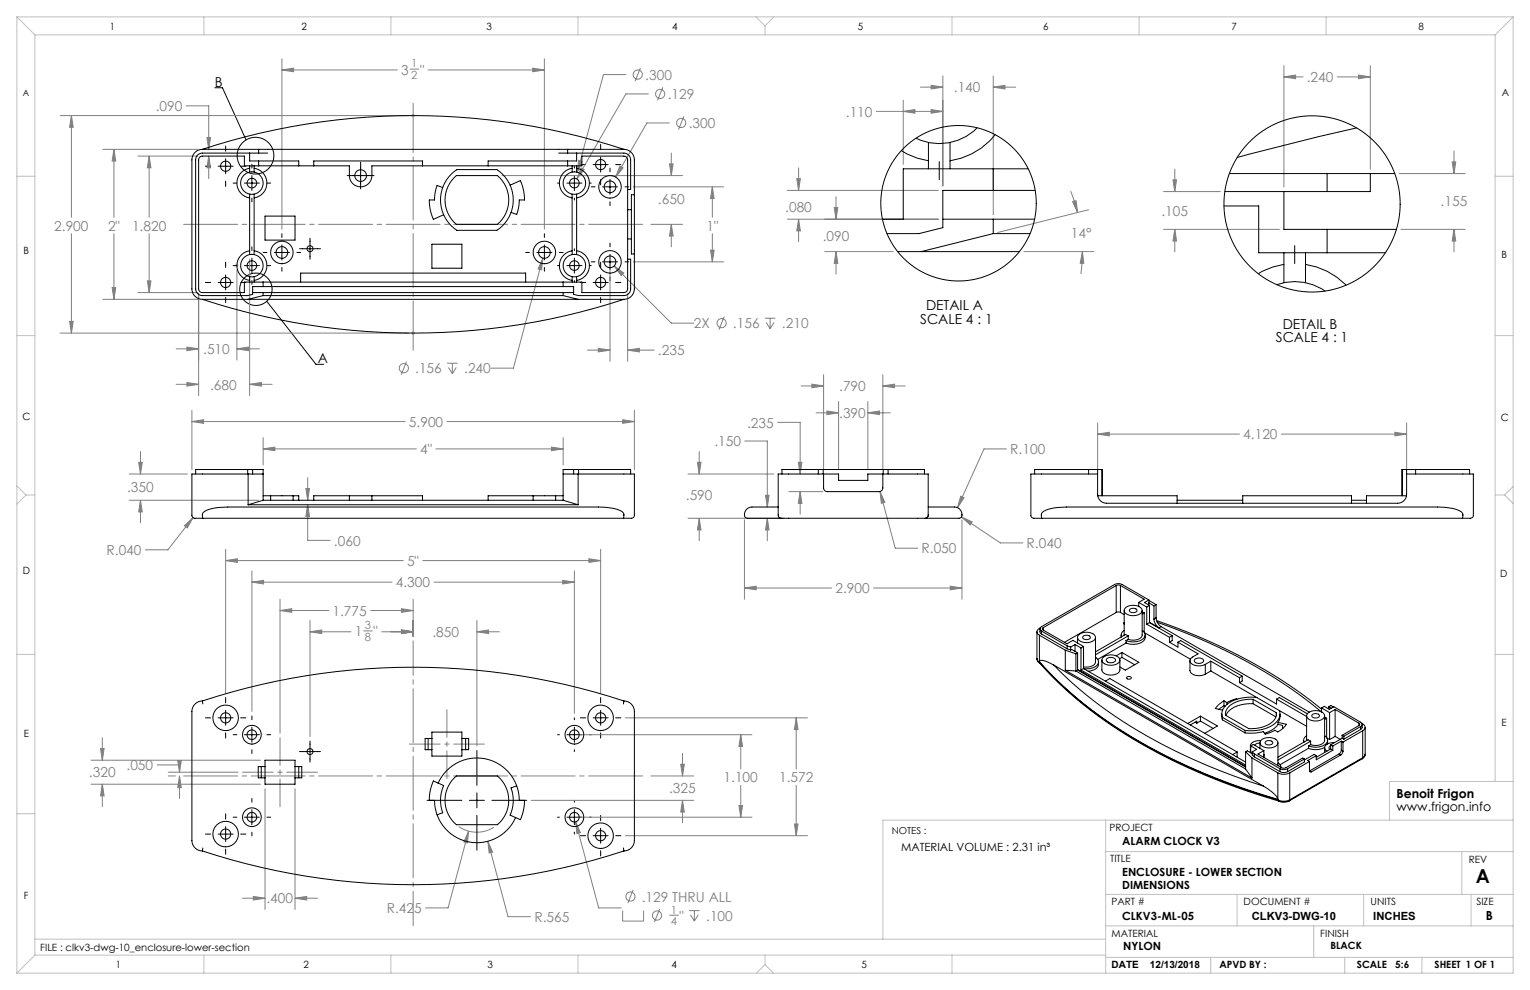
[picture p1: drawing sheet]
<svg xmlns="http://www.w3.org/2000/svg" width="432mm" height="279mm" viewBox="0 0 432 279" stroke-linecap="round" stroke-linejoin="round" font-family="sans-serif">
<g fill="none" stroke="#808080" stroke-width=".28">
<path d="M79.6 19.7l3.3-.5v1.1zM79.6 16.6v48.1M79.6 19.7h32.6M115.7 19.5h2.5M120.8 19.7h32.8M150.3 19.2l3.3 .5-3.3 .6zM153.6 16.6v48.1M180.7 19.2l-1.4 3.7M362.3 18.5v34.3M386.7 18.5v29.2M17 32.6h98.3M20.2 32.6v28.7"/>
<path d="M20.2 32.6l.5 3.3h-1.1zM52.6 29.9h6.3v12.2M58.4 38.8h1l-.5 3.3zM176.7 21h-6.4l-7.4 27.6M183 26.5h-6.4l-13.8 24M187.1 24.7l-1.5 3.7M188.9 34.7h-6.3l-8.9 15.3M193 32.9l-1.5 3.7M247.3 31.4h18.8M254.9 28.3v18.1M254.9 31.4l3.3-.5v1zM259.7 24.6h6.4"/>
<path d="M262.8 24.1l3.3 .5-3.3 .5zM262.8 30.9l3.3 .5-3.3 .5zM266.1 21.4v31.1M280.3 21.4v39.2M280.3 24.6h6.4M280.3 24.6l3.3-.5v1zM362.3 21.7l3.3-.5v1zM362.3 21.7h5.4M377.4 21.7h9.3M383.4 21.2l3.3 .5-3.3 .5zM29 42.1h26.8M32.2 42.1l.5 3.4h-1.1z"/>
<path d="M32.2 42.1v19.2M38.9 44.1h16.9M42.1 44.1l.5 3.3h-1zM42.1 44.1v17.2M58.9 44.1l.5 3.3h-1zM58.9 44.1v6.3M141.7 49.6h50.9M163.3 45.3l1 .2-1.4 3.1zM164 47.4l.9 .5-2.1 2.6zM175 46.9l.8 .5-2.1 2.6zM178.7 52.7h25.5M189 46.3h1l-.5 3.3z"/>
<path d="M189.5 43.2v6.4M201 52.7l.5 3.3h-1zM201 52.7v8.6M222.2 53.7h42.6M224.9 50.4h1l-.5 3.3zM225.4 47.4v6.3M235.4 58.6h1.1l-.6 3.3zM235.9 55.5v6.4M302.2 54l1.9 6M302.7 56.9l1-.2 .4 3.3zM307.2 59.2l-25.7 6.4M328.4 54.1h16"/>
<path d="M331 50.8h1.1l-.6 3.3zM331.5 47.7v6.4M394.9 49h18.6M409.8 45.7h1.1l-.6 3.3zM410.3 42.6v6.4M20.2 65.9v28.1M32.2 65.9v18.6M41.6 79.3h1l-.5 3.3zM42.1 65.9v16.7M66.9 76.2v25.4M70.5 73.1v38.5M153.2 72.8l-.4 3.4-.9-.3z"/>
<path d="M153.2 72.8l-8.3 31.1h-6.4M172.2 75.2v26.8M173.3 75.1l2.7 1.9-.7 .8zM173.3 75.1l16.2 16.1h6.3M178.7 73.9h25.5M183.7 63.3h8.9M189.5 63.3l.5 3.3h-1zM189.5 63.3v6.4M200.5 70.6h1l-.5 3.3zM201 65.9v8M222.2 61.9h42.6M225.4 61.9l.5 3.3h-1z"/>
<path d="M225.4 61.9v6.3M232.8 71h19.3M235.9 71l.6 3.3h-1.1zM235.9 71v6.4M289 71h19.7M305.5 71l.4 3.3h-1zM305.5 71l-.5 6.3M328.4 64.7h32.7M331.5 64.7l.6 3.3h-1.1zM331.5 64.7v6.4M395.4 64.7h18.1M410.3 64.7l.6 3.3h-1.1z"/>
<path d="M410.3 64.7v6.4M17 94h98.3M19.6 90.7h1.1l-.5 3.3zM29 84.5h26.8M31.6 81.2h1.1l-.5 3.3zM38.9 82.6h16.9M49.7 98.5h6.4M52.8 97.9l3.3 .6-3.3 .5zM56.1 82.8v28.8M66.9 98.5h6.3M66.9 98.5l3.3-.6v1.1zM165.8 98.8h6.4"/>
<path d="M168.9 98.3l3.3 .5-3.3 .5zM177.1 98.8l3.3-.5v1zM177.1 82.8v19.2M177.1 98.8h7.5M204.4 89.3l-1.5 3.7M215.9 89.8h2.9M216.2 91l1.1 1.8M217.3 89.8v3M218.5 91l-1.2 1.8M49.7 108.5h6.4M52.8 108l3.3 .5-3.3 .5zM54.2 119l3.3-.5v1z"/>
<path d="M54.2 115.8v16.7M54.2 119h60.2M70.5 108.5l3.3-.5v1zM70.5 108.5h6.3M114.7 102.1l-1.5 3.6M126.2 119h52.8M126.2 102.5h2.9M126.6 103.7l1.1 1.8M127.7 102.5v3M128.8 103.7l-1.1 1.8M175.7 118.5l3.3 .5-3.3 .5zM179 115.8v16.7"/>
<path d="M219.5 119.2h6.3v14.6M226.1 108.9h6.3M229.1 108.4l3.3 .5-3.3 .5zM230.3 116.5h6.4M232.4 105.7v26.8M233.4 116l3.3 .5-3.3 .5zM236.7 113.3v19.2M244.9 116.5l3.3-.5v1zM244.9 113.3v19.2M244.9 116.5h6.4M249.2 108.9l3.3-.5v1zM249.2 105.7v26.8"/>
<path d="M249.2 108.9h6.3M309.8 119.3v13.2M397 119.3v13.2M36.5 133.8h16.4M39.1 130.5h1.1l-.6 3.3zM39.6 127.4v6.4M74.3 126.7l3.3-.5v1zM74.3 123.5v7.7M74.3 126.7h43.2M86.3 137.9h1l-.5 3.3zM86.8 134.8v6.4M123 126.7h35.9"/>
<path d="M155.6 126.2l3.3 .5-3.3 .5zM158.9 123.5v7.7M194.2 133.8h24.2M196.8 130.5h1l-.5 3.3zM197.3 127.4v6.4M210.2 124.5h6.3v18.6M216 139.8h1.1l-.6 3.3zM222.6 138.8h9.6M225.3 130.5h1l-.5 3.3zM225.8 138.8l.5 3.3h-1zM225.8 138.8v6.3M248.4 138.7l4.3 16h6.3"/>
<path d="M248.4 138.7l1.3 3.1-1 .2zM284.1 126.7h-6.4l-7.5 16.6M309.8 122.5l3.3-.5v1zM309.8 122.5h40M361.6 122.5h35.4M393.7 122l3.3 .5-3.3 .5zM36.5 141.2h36.5M39.6 141.2l.6 3.3h-1.1zM39.6 141.2v6.3M52 148.4l2.5-2.3-1.7 2.9zM54.5 146.1l-7.1 9.1h-6.4M63.7 158.2l3.3-.5v1z"/>
<path d="M63.7 155v40.6M63.7 158.2h50.1M86.8 142.5v10h6.4M86.8 142.5l.5 3.3h-1zM119.3 158.2h50.2M166.2 157.7l3.3 .5-3.3 .5zM169.5 155v40.6M194.2 146.3h27.1M197.3 146.3l.5 3.3h-1zM197.3 146.3v6.3M210.1 146.7v22.4M216.5 146.3l.6 3.3h-1.1z"/>
<path d="M216.5 146.3v6.3M271.1 140.1l1 .4-1.9 2.8zM271.3 145.9l3.1 1.4-.6 .8zM271.3 145.9l11 7.3h6.4M271.5 146.7v22.4M71.1 164.3l3.3-.5v1zM71.1 161.1v39.7M71.1 164.3h39.5M79 172.3l3.3-.5v1zM79 169.1v37.8M79 172.3h13.8M87.5 178.3l3.3-.5v1z"/>
<path d="M87.5 178.3h11.6M87.5 175.1v32.8M102.6 178.1h2.5M104.6 172.3h12M107.7 178.3h8.9M113.3 177.8l3.3 .5-3.3 .5zM113.3 171.8l3.3 .5-3.3 .5zM116.6 169.1v10.5M122.5 164.3h39.6M134.6 178.3l3.3-.5v1zM134.6 175.1v35.4M134.6 178.3h6.3"/>
<path d="M158.8 163.8l3.3 .5-3.3 .5zM162.1 161.1v40.2M210.1 165.9l3.3-.5v1.1zM210.1 165.9h24.6M246.5 165.9h25M268.2 165.4l3.3 .5-3.3 .6zM25.7 214.5h47.8M28.4 211.2h1l-.5 3.3zM28.9 208.2v6.3M44.3 215.9h6.4v2M47.5 219h2M47.5 217.9h19.7"/>
<path d="M50.2 214.6h1l-.5 3.3zM50.7 219v6.3M50.7 219l.5 3.3h-1zM163.4 207.4h48.8M176.5 202.6h51.4M183.7 219h12.1M192.1 215.7h1l-.5 3.3zM192.6 212.6v6.4M209.1 207.4l.5 3.3h-1.1zM209.1 207.4v9.6M224.7 202.6v14.4M224.7 202.6l.5 3.3h-1z"/>
<path d="M25.7 221.3h47.8M28.9 221.3l.5 3.3h-1zM28.9 221.3v6.4M74.8 222.6v34.1M83.3 222.6v34.1M129.5 233.3a9 9 0 0 0 9.9 .2M132.3 234.6l-.4 3.3-1-.3zM132.3 234.6l-5.8 21.6h-6.4M137.7 237.4l1.3 3.1-1 .2zM137.7 237.4l5.7 21.3h6.3M149.9 225.9h45.9M162.5 231.9l1.3 3.1-1 .3z"/>
<path d="M162.5 231.9l6.5 24.3h6.3M163.4 230.6h48.8M176.5 235.9h51.4M192.6 225.9l.5 3.3h-1zM192.6 225.9v6.3M208.5 227.3h1.1l-.5 3.3zM209.1 221.7v8.9M224.2 232.6h1l-.5 3.3zM224.7 221.7v14.2M68.4 253.5h6.4M71.5 253l3.3 .5-3.3 .5zM83.3 253.5l3.3-.5v1z"/>
<path d="M83.3 253.5h6.3M175.7 257v3h5.9v-3M178.7 251.2l-1.5 3.7M186.2 256.5l-1.5 3.7M189 258.3h2.5M194.5 257h2.9M194.9 258.2l1.1 1.8M196 257v3M197.1 258.2l-1.1 1.8"/>
<circle cx="180" cy="21" r="1.29"/>
<circle cx="186.3" cy="26.5" r="1.29"/>
<circle cx="192.2" cy="34.7" r="1.29"/>
<circle cx="203.6" cy="91.2" r="1.29"/>
<circle cx="114" cy="103.9" r="1.29"/>
<circle cx="177.9" cy="253" r="1.29"/>
<circle cx="185.4" cy="258.4" r="1.29"/>
</g>
<g fill="none" stroke="#000" stroke-width=".28">
<path d="M60.6 24.8h2.2l6.6 14.7M58 46.9h1.4M61.6 46.9h4.2M63.7 41.2v1.5M63.7 44.8v4.2M63.7 51.1v1.5M65.8 51.7h1.1M67.9 46.9h1.5M69 51.7h4.2M71.1 46.4v1M71.1 49.6v4.2M71.1 55.9v1.1"/>
<path d="M75.3 51.7h1.1M98 49.6h7.5M101.8 45.8v7.5M157.3 51.7h.6M160 51.7h4.2M162.1 46.9v.5M162.1 49.6v4.2M162.1 55.9v.5M163.8 46.5h1.5M166.3 51.7h.6M166.9 52.7h1M167.4 46.5h4.2"/>
<path d="M169.5 40.7v1.5M169.5 44.3v4.3M169.5 50.7v1.5M170 52.7h4.3M172.2 47.4v1.1M172.2 50.6v4.2M172.2 57v1M173.7 46.5h1.5M176.4 52.7h1.1M265.1 45.6v5.1M58 79.7h1.4M61.6 79.7h4.2"/>
<path d="M63.7 74v1.5M63.7 77.6v4.2M65.8 75h1.1M67.9 79.7h1.5M69 75h4.2M71.1 69.7v1M71.1 72.8v4.3M71.1 79.2v1M74.3 71.3h1M75.3 75h1.1M77.4 71.3h4.3M79.6 66v1"/>
<path d="M79.6 69.1v4.3M79.6 75.5v1M83.8 71.3h1M84.5 70.2h6M87.5 67.2v6M148.3 71.3h1.1M151.5 71.3h4.3M153.6 66v1M153.6 69.1v4.3M153.6 75.5v1M157.3 75h.6M157.9 71.3h1"/>
<path d="M160 75h4.2M162.1 70.2v.5M162.1 72.8v4.3M162.1 79.2v.5M163.8 79.7h1.5M166.3 75h.6M166.9 73.9h1M167.4 79.7h4.2M169.5 74v1.5M169.5 77.6v4.2M170 73.9h4.3M172.2 68.6v1.1"/>
<path d="M172.2 71.8v4.2M172.2 78.1v1.1M173.7 79.7h1.5M176.4 73.9h1.1M365.4 69.3v5.1M63.7 84v1.4M75.3 85l13.9 17.8h2.1M169.5 84v1.4M63.7 196.9v1.5M169.5 196.9v1.5M58 202.6h1.4M61.6 202.6h4.2"/>
<path d="M63.7 200.5v4.2M63.7 206.8v1.5M65.8 207.4h1.1M67.9 202.6h1.5M69 207.4h4.2M71.1 202.1v1M71.1 205.2v4.3M71.1 211.6v1M75.3 207.4h1.1M84.5 212.1h6M87.5 209.2v5.9M134.6 211.8v9.8"/>
<path d="M157.3 207.4h.6M160 207.4h4.2M162.1 202.6v.5M162.1 205.2v4.3M162.1 211.6v.5M163.8 202.6h1.5M166.3 207.4h.6M167.4 202.6h4.2M169.5 200.5v4.2M169.5 206.8v1.5M173.7 202.6h1.5M58 235.4h1.4"/>
<path d="M61.6 235.4h4.2M63.7 229.7v1.5M63.7 233.3v4.2M63.7 239.6v1.5M65.8 230.6h1.1M67.9 235.4h1.5M69 230.6h4.2M71.1 225.3v1.1M71.1 228.5v4.3M71.1 234.9v1M75.3 230.6h1.1M120.5 225.9h9.9"/>
<path d="M132.5 225.9h4.2M134.6 223.8v4.2M134.6 230.1v9.8M138.8 225.9h9.9M157.3 230.6h.6M160 230.6h4.2M162.1 225.9v.5M162.1 228.5v4.3M162.1 234.9v.5M163.8 235.9h1.5M166.3 230.6h.6M167.4 235.9h4.2"/>
<path d="M169.5 230.1v1.5M169.5 233.7v4.3M173.7 235.9h1.5M169.5 240.1v1.5"/>
<circle cx="72.1" cy="43.9" r="5.2"/>
<circle cx="72.2" cy="81.6" r="4.6"/>
</g>
<g fill="none" stroke="#c0c0c0" stroke-width=".28">
<path d="M4.8 4.8l5 5M4.8 4.8h422.2M4.8 4.8v269.8M9.8 9.8h412.2M9.8 9.8v259.8M57.5 4.8v5M110.3 4.8v5M163.1 4.8v5M213.4 4.8l2.5 2.5M215.9 7.3v2.5M218.4 4.8l-2.5 2.5M268.7 4.8v5"/>
<path d="M321.5 4.8v5M374.3 4.8v5M422 9.8v210.7M427 4.8l-5 5M427 4.8v269.8h-422.2M116.1 32.6h1M116.2 32.3l.7 .7M116.6 32.1v1M116.9 32.3l-.7 .7M4.8 49.7h5M422 49.7h5M66.4 75h1"/>
<path d="M66.5 74.6l.7 .7M66.9 74.5v1M67.2 74.6l-.7 .7M4.8 94.7h5M116.1 94h1M116.2 93.7l.7 .7M116.6 93.5v1M116.9 93.7l-.7 .7M422 94.7h5M4.8 137.1l2.5 2.6M7.3 139.7l-2.5 2.6M7.3 139.7h2.5"/>
<path d="M422 139.7h2.6M424.6 139.7l2.4 2.4M427 137.3l-2.4 2.4M4.8 184.7h5M422 184.7h5M4.8 229.7h5M312 231.5v43.1M427 231.5h-177.8v33.6M427 220.5h-34.8v11M312 240.3h115M312 252.4h115M349.1 252.4v8.9"/>
<path d="M384.9 252.4v8.9M412.6 240.3v12.1M415.2 252.4v8.9M9.8 265.1h302.2M9.8 269.6l-5 5M9.8 269.6h302.2M57.5 269.6v5M110.3 269.6v5M163.1 269.6v5M215.9 272.2l-2.4 2.4M215.9 272.2l2.4 2.4M215.9 269.6v2.6"/>
<path d="M268.7 269.6v5M312 270.2h115M312 261.3h115M341.7 270.2v4.4M370.8 261.3v8.9M379.5 270.2v4.4M401.3 270.2v4.4"/>
</g>
<path d="M182.4 63.3h-131.6M182.4 219h-131.6" fill="none" stroke="#808080" stroke-width=".28" stroke-dasharray="15.2 1.3 1.3 1.3" stroke-dashoffset="-1.1"/>
<path d="M116.6 98.8v-69.7" fill="none" stroke="#808080" stroke-width=".28" stroke-dasharray="15.2 1.3 1.3 1.3" stroke-dashoffset="1.3"/>
<path d="M116.6 180.9v80.3" fill="none" stroke="#808080" stroke-width=".28" stroke-dasharray="15.2 1.3 1.3 1.3" stroke-dashoffset="5.5"/>
<path d="M89.6 217.9h-21.2M115.5 210h21.2" fill="none" stroke="#808080" stroke-width=".28" stroke-dasharray="15.2 1.3 1.3 1.3" stroke-dashoffset="6.6"/>
<path d="M79 208.2v19.5M126.1 200.3v19.4" fill="none" stroke="#808080" stroke-width=".28" stroke-dasharray="15.2 1.3 1.3 1.3" stroke-dashoffset="7.4"/>
<g fill="#808080">
<path d="M20.2 32.6l.5 3.3h-1.1zM19.6 90.7h1.1l-.5 3.3zM66.9 98.5l3.3-.6v1.1zM52.8 97.9l3.3 .6-3.3 .5z"/>
<path d="M32.2 42.1l.5 3.4h-1.1zM31.6 81.2h1.1l-.5 3.3zM58.9 44.1l.5 3.3h-1zM58.4 38.8h1l-.5 3.3zM163.3 45.3l-.4 3.3 1.4-3.1zM173.3 75.1l2 2.7 .7-.8zM175 46.9l-1.3 3.1 2.1-2.6zM79.6 19.7l3.3-.5v1.1zM150.3 19.2l3.3 .5-3.3 .6zM153.2 72.8l-1.3 3.1 .9 .3zM189 46.3h1l-.5 3.3zM189.5 63.3l.5 3.3h-1zM42.1 44.1l.5 3.3h-1zM41.6 79.3h1l-.5 3.3zM52.8 108l3.3 .5-3.3 .5zM70.5 108.5l3.3-.5v1zM201 52.7l.5 3.3h-1zM200.5 70.6h1l-.5 3.3zM164 47.4l-1.2 3.1 2.1-2.6zM177.1 98.8l3.3-.5v1zM168.9 98.3l3.3 .5-3.3 .5zM74.3 126.7l3.3-.5v1zM155.6 126.2l3.3 .5-3.3 .5zM54.2 119l3.3-.5v1zM175.7 118.5l3.3 .5-3.3 .5zM39.1 130.5h1.1l-.6 3.3zM39.6 141.2l.6 3.3h-1.1zM86.3 137.9h1l-.5 3.3zM86.8 142.5l.5 3.3h-1zM52 148.4l.8 .6 1.7-2.9zM224.7 202.6l.5 3.3h-1zM224.2 232.6h1l-.5 3.3zM209.1 207.4l.5 3.3h-1.1zM208.5 227.3h1.1l-.5 3.3zM166.2 157.7l3.3 .5-3.3 .5zM63.7 158.2l3.3-.5v1zM71.1 164.3l3.3-.5v1zM158.8 163.8l3.3 .5-3.3 .5zM134.6 178.3l3.3-.5v1zM113.3 177.8l3.3 .5-3.3 .5zM162.5 231.9l.3 3.4 1-.3zM137.7 237.4l.3 3.3 1-.2zM113.3 177.8l3.3 .5-3.3 .5zM87.5 178.3l3.3-.5v1zM113.3 171.8l3.3 .5-3.3 .5zM79 172.3l3.3-.5v1zM192.1 215.7h1l-.5 3.3zM192.6 225.9l.5 3.3h-1zM50.2 214.6h1l-.5 3.3zM50.7 219l.5 3.3h-1zM132.3 234.6l-1.4 3 1 .3zM28.4 211.2h1l-.5 3.3zM28.9 221.3l.5 3.3h-1zM83.3 253.5l3.3-.5v1zM71.5 253l3.3 .5-3.3 .5zM210.1 165.9l3.3-.5v1.1zM268.2 165.4l3.3 .5-3.3 .6zM216.5 146.3l.6 3.3h-1.1zM216 139.8h1.1l-.6 3.3zM271.3 145.9l2.5 2.2 .6-.8zM271.1 140.1l-.9 3.2 1.9-2.8zM229.1 108.4l3.3 .5-3.3 .5zM249.2 108.9l3.3-.5v1zM233.4 116l3.3 .5-3.3 .5zM244.9 116.5l3.3-.5v1zM196.8 130.5h1l-.5 3.3zM197.3 146.3l.5 3.3h-1zM225.8 138.8l.5 3.3h-1zM225.3 130.5h1l-.5 3.3zM248.4 138.7l.3 3.3 1-.2zM309.8 122.5l3.3-.5v1zM393.7 122l3.3 .5-3.3 .5zM224.9 50.4h1l-.5 3.3zM225.4 61.9l.5 3.3h-1zM305.5 71l.4 3.3h-1zM302.7 56.9l1-.2 .4 3.3zM280.3 24.6l3.3-.5v1zM262.8 24.1l3.3 .5-3.3 .5zM262.8 30.9l3.3 .5-3.3 .5zM254.9 31.4l3.3-.5v1zM235.4 58.6h1.1l-.6 3.3zM235.9 71l.6 3.3h-1.1zM331 50.8h1.1l-.6 3.3zM331.5 64.7l.6 3.3h-1.1zM409.8 45.7h1.1l-.6 3.3zM410.3 64.7l.6 3.3h-1.1zM362.3 21.7l3.3-.5v1zM383.4 21.2l3.3 .5-3.3 .5z"/>
</g>
<g fill="none" stroke="#000" stroke-width=".28">
<path d="M275.8 36.1a14.9 14.9 0 0 1-17.3 2.9M280.9 38a19.8 19.8 0 0 1-12.8 7.4M382.9 36.1l-10.8 2.5-22.9 5.8M56.4 44.4l.7-.3h11.9v2.7h29.6v2.8a3.2 3.2 0 0 0 3.2 3.1 3.2 3.2 0 0 0 3.2-3.1v-2.8h59.2v-2.7h11.9a1.06 1.06 0 0 1 1 1v36.4a1.06 1.06 0 0 1-1 1.1h-11.9v-3h-95.2v3h-11.9a1.06 1.06 0 0 1-1-1.1v-36.4zM57.1 42.1a2.96 2.96 0 0 0-2.9 3v36.4a2.96 2.96 0 0 0 2.9 3M57.1 42.1a190.5 190.5 0 0 1 119 0M57.1 42.1h15.9M70.5 47.5a4.2 4.2 0 0 0-3.6 4.2 4.2 4.2 0 0 0 3.6 4.2M70.5 43.2v2.2h13.8v1.4M70.5 46.8v1.8M70.5 54.8v17M71.7 47.5a4.2 4.2 0 0 1 3.6 4.2 4.2 4.2 0 0 1-3.6 4.2"/>
<path d="M71.7 46.8v1.8M71.7 54.8v17M73 43.2h-15.9a1.91 1.91 0 0 0-1.9 1.9v36.4a1.91 1.91 0 0 0 1.9 1.9h12.8l1.4-.3v-2.2h90.6v2.2l1.4 .3h12.8a1.91 1.91 0 0 0 1.9-1.9v-8.3h-.9M73 42.1h87.2M73 43.2h2.5M73 42.1v1.1M73 45.4v1.4M88.6 46.8v-1.4h30.6v1.4M124.9 52.9l-1.5-.6-.6 2.1-.2 2h-1.5a13.4 13.4 0 0 0 1.2 5.5l2.9-1.3M127.4 49.1l1.5-1.2h11.3a10.3 10.3 0 0 1 0 17.1h-11.3a10.3 10.3 0 0 1-1.5-15.9zM128.1 50.2l.7-.6h11.6a9 9 0 0 1 0 13.7h-11.6a9 9 0 0 1-.7-13.1zM144 52.3l2.9-1.3a13.4 13.4 0 0 1 1.1 5.4h-1.5l-.1 2.1-.6 2-1.6-.6"/>
<path d="M157.7 43.2h2.5M160.2 43.2h15.9a1.91 1.91 0 0 1 1.9 1.9v8.4h-.9M160.2 42.1v1.1M160.2 45.4v1.4M160.2 42.1h15.9M161.5 47.5a4.2 4.2 0 0 0-3.6 4.2 4.2 4.2 0 0 0 3.6 4.2M161.5 46.8v1.8M161.5 54.8v17M162.7 47.5a4.2 4.2 0 0 1 3.6 4.2 4.2 4.2 0 0 1-3.6 4.2M162.7 43.2v2.2h-24.9v1.4M162.7 46.8v1.8M162.7 54.8v17"/>
<path d="M176.1 42.1a2.96 2.96 0 0 1 2.9 3v9.9M177.1 59.2h1.1M179 55v16.7M179 55h-.8v16.7h.8M254.4 42.5l1.5 .9 3 1.2 3.1 .8M262 40.2v7.4M268.1 40.2v7.4M280.3 47.6v6.1M290.2 47.6h-35.3v14.3h-5.9M292.2 53.7h-26.1v10.5l-6.7 1.7h-9.1M345.4 58.1h9.8v13.2h35.8M345.7 54.1h28.8"/>
<path d="M347 49h27.5M362.3 54.1v10.6h31.8M374.5 49h12.2M374.5 49v5.1M386.7 49v5.1h-12.2M386.7 49h6.9M70.5 70.8a4.2 4.2 0 0 0-3.6 4.2 4.2 4.2 0 0 0 3.6 4.1M70.5 78.1v1.5M71.7 70.8a4.2 4.2 0 0 1 3.6 4.2 4.2 4.2 0 0 1-3.6 4.1M71.7 78.1v1.5M74.3 79.6v1.3M74.8 61h8.5v6.8h-8.5z"/>
<path d="M84.8 79.6v-2.5h63.5v2.5M121.9 68.9h8.5v6.8h-8.5zM158.9 79.6v1.3M161.5 70.8a4.2 4.2 0 0 0-3.6 4.2 4.2 4.2 0 0 0 3.6 4.1M161.5 78.1v1.5M162.7 70.8a4.2 4.2 0 0 1 3.6 4.2 4.2 4.2 0 0 1-3.6 4.1M162.7 78.1v1.5M177.1 67.4h1.1M179 71.7v9.8a2.96 2.96 0 0 1-2.9 3M253.3 71h34.4M266.1 61.9h25.9M280.3 65.9h10.4"/>
<path d="M280.3 61.9v4M280.3 65.9l-20.3 5.1M362.3 74.6l-3.1 .7-2.9 1.3-1.2 .6M362.3 71.3v8.5M368.4 74.6a20.1 20.1 0 0 1 11.5 5.9M368.4 71.3v8.5M374.5 64.7v6.6M57.1 84.5a190.5 190.5 0 0 0 119 0M57.1 84.5h119M71.3 82.6h90.6M74.3 83.4h84.6M74.3 82.6v.8"/>
<path d="M74.3 83.4l-4.3 1.1M158.9 82.6v.8M158.9 83.4l4.3 1.1M360.3 80.3a14.9 14.9 0 0 1 13.6 1.8M55.2 133.8v-1.3h19.1v8.7M69.9 132.5v1.3M70 133.8v8.7M71.3 132.5v1.3M74.3 133.8h-20.1v11.6a1.09 1.09 0 0 0 1.5 .9h1.5M74.3 139.9h2.1M76.4 139.9h6.3M76.4 139.9v1.3"/>
<path d="M82.7 139.9h1.6v1.3M82.7 139.9v1.3M98.6 139.9h6.4M98.6 139.9v1.3M98.6 139.9h-10v1.3M105 139.9h14.2v1.3M105 139.9v1.3M150.5 139.9h6.3M150.5 139.9h-12.7v1.3M150.5 139.9v1.3M156.8 139.9v1.3M156.8 139.9h2.1"/>
<path d="M158.9 133.8h20.1v11.6a1.09 1.09 0 0 1-1.5 .9h-1.5M161.9 132.5v1.3M163.2 133.8v8.7M163.3 132.5v1.3M178 133.8v-1.3h-19.1v8.7M231 132.5h-10.3v1.3M231 132.5h1.3M231 132.5v1.3M232.3 132.5h17M232.3 132.5v1.3M232.4 133.8v3.9a1.06 1.06 0 0 0 1.1 1.1h14.6a1.06 1.06 0 0 0 1.1-1.1v-3.9M249.3 132.5h1.3"/>
<path d="M249.3 132.5v1.3M250.6 132.5h10.3v1.3M250.6 132.5v1.3M307.2 132.5v1.3M309.8 133.8h-18.9v11.6a1.09 1.09 0 0 0 1.5 .9h1.6M309.8 132.5v7a2.54 2.54 0 0 0 2.5 2.5h82.1a2.54 2.54 0 0 0 2.6-2.5v-7M309.8 132.5h-17.8v1.3M309.8 132.5h1.2v7.4M309.8 139.9h22.4v2.1M396.9 139.9h-11.2v2.1M397 133.8h18.8v11.6a1.09 1.09 0 0 1-1.5 .9h-1.6M397 132.5h17.8v1.3"/>
<path d="M397 132.5h-1.3v7.4M399.5 132.5v1.3M57.2 146.3h118.8M57.2 146.3v-.1a1.72 1.72 0 0 1 1.2-2.2 15.6 15.6 0 0 1 5.9-.9h96.4a68.4 68.4 0 0 1 12.4 .4 3.6 3.6 0 0 1 3 1.5l-.1 1.3M70 142.5h93.2M74.3 141.2l-4.3 1.3M74.3 141.2h84.6M158.9 141.2l4.3 1.3M219.6 143.1h-6.4a2.29 2.29 0 0 0-3 2.8l.7 .4h9.6M220.5 146.3l-.7-.3-.2-.6v-11.6h17.1v1.8h8.2v-1.8h17.1v11.6l-.3 .6-.6 .3M220.5 146.3h40.6M262 143.1h6.4a2.29 2.29 0 0 1 2.9 2.8l-.7 .4h-9.5"/>
<path d="M294 146.3v-.1a1.72 1.72 0 0 1 1.2-2.2 15.6 15.6 0 0 1 5.9-.9h96.4a68.4 68.4 0 0 1 12.4 .4 3.6 3.6 0 0 1 2.9 1.5l-.1 1.3M294 146.3h118.7M332.2 141.2h18.5M350.7 142v-2.1h30.7v2.1M381.4 141.2h4.3M292.7 178.3v7.6M293.3 179.3v7.6M293.3 179.3l7.3 4.2M293.5 177.5v1l.4 .4M293.6 177.2a1.08 1.08 0 0 0-.9 1 1.08 1.08 0 0 0 .6 1.1M293.9 178.9l7.3 4.2M293.9 178.1l7.3 4.2"/>
<path d="M293.9 178.1v.8M294.4 177.1a.36 .36 0 0 0-.2 .4 .36 .36 0 0 0 .2 .3M294.4 177.8l6.7 3.9 1.7-1 3 1.8M294.4 177.1v.7M304.1 179.9v1.6M304.6 179.1a3.5 3.5 0 0 1 4.5 .4 1.41 1.41 0 0 1-1.4 1.7 2.99 2.99 0 0 1-3.6-1.2l.1-.5zM305.7 179.6a1.32 1.32 0 0 1 2 .3 1.2 1.2 0 0 1-1.1 .6 1.2 1.2 0 0 1-1-.7zM309.2 179.9v6.9a2.58 2.58 0 0 1-3.4 1.4M315 165.2l.6-.1 .6 .1M315 172.8l.6-.1 .6 .1M315 165.2l-20.6 11.9M315 172.8l-14.6 8.5"/>
<path d="M315 165.2v7.6M316.2 165.2l6.7 3.9-1.5 .9M316.2 172.8l1.1 .7M316.2 165.2v7.6M316.4 179.2v.6M317.3 175.6v.6M317.3 172.3v7M317.3 177.9l-.8 1v.8M317.7 171.5a3.5 3.5 0 0 1 4.6 .4 1.41 1.41 0 0 1-1.4 1.7 2.99 2.99 0 0 1-3.6-1.2l.1-.5zM318.4 179.5l-.7-.5-8.5 5M318.4 179.5l-9.2 5.3M318.4 179.5v.9"/>
<path d="M318.8 172a1.32 1.32 0 0 1 2.1 .3 1.2 1.2 0 0 1-1.1 .6 1.2 1.2 0 0 1-1.1-.7zM321.4 170l2.2 1.3M321.4 170v1.1M322.3 172.3v6.9a2.88 2.88 0 0 1-3.9 1.2M322.3 178.2l.2-.2a1.51 1.51 0 0 1 .6 1.7 1.51 1.51 0 0 1-1.3 1.1 5.5 5.5 0 0 1-4 0M322.3 172.7l.6 .3M322.9 173v5.4M322.9 173l-.6 .3M323 178.6l12.9 7.4M323.2 179.2a2.49 2.49 0 0 1-2.9 2.6h-1l-1.5-.3M323.6 176.2l6.4 3.7M323.6 171.3v4.9"/>
<path d="M324.2 169.3l-7.5-4.3a2.38 2.38 0 0 0-2.2 0l-20.6 11.9a.66 .66 0 0 0-.4 .6 .66 .66 0 0 0 .4 .6M324.2 169.5l2.1 1.1M324.2 169.3l-1.2 .7 1.4 .9M324.2 170.2l1.5 .8M324.2 169.3v1.5M324.4 175.6l2.7 1.6M324.4 175.7l6.4 3.7M324.4 170.9l-.8 .4M324.4 175.7l-.8 .5M324.4 170.9v4.8M325.7 174.7a3.2 3.2 0 0 0 1.4 2.5M325.7 171v3.7"/>
<path d="M326.3 174.4a3.2 3.2 0 0 0 1.4 2.5M326.3 170.6l-.6 .4M326.3 174.4l-.6 .3M326.3 170.6v3.8M326.4 175.2a151.6 151.6 0 0 1 46.6 24.9M326.6 175.6a147.7 147.7 0 0 1 46.3 25.3M327.7 176.9l-.6 .3M327.7 176.9l41.8 24.1M330 179.9v1.3M330.8 179.4v1.4l-.8 .4M330.8 179.4l-.8 .5M57.1 197.8a2.96 2.96 0 0 0-2.9 3v36.4a2.96 2.96 0 0 0 2.9 3"/>
<path d="M57.1 197.8l.1 .9M57.1 197.8a190.5 190.5 0 0 1 119 0M176.1 197.8a2.96 2.96 0 0 1 2.9 3v36.4a2.96 2.96 0 0 1-2.9 3M176.1 197.8l-.1 .9M292.7 185.9l.1 .5 .5 .5M292.7 185.9l.1 .7 .7 .6M293.3 186.9a110.5 110.5 0 0 0 34.1 25.9 182.9 182.9 0 0 0 33.4 13.2M293.3 186.9a124 124 0 0 0 43.9 30.4 193.1 193.1 0 0 0 23.4 8.4M297.4 187.7a129.6 129.6 0 0 0 44.8 29l8.5 3.2 5.9 2M297.4 187.7l-2.9-1.3h-.8l-.3 .2a109.9 109.9 0 0 0 33.2 25.4 183.1 183.1 0 0 0 34 13.6l-.2-.6-.8-1-3-2.1M297.4 187.7l59.2 34.2M300.6 183.5v5.7"/>
<path d="M300.6 189.2l52.7 30.4M300.6 189.2l3 .2M300.6 183.5l3 1M301.2 182.3l1 .3M301.2 183.1l1 .3M301.2 182.3v.8M302.2 183.4l.2-.1 1.7 1M302.2 182.6v.8M303.4 181.9v1.9M303.4 181.9l1.7 1M303.4 181.9l-1.2 .7M303.6 189.4l47.9 27.6"/>
<path d="M303.6 184.5v4.9M304.1 184.3v4.8M304.1 189l47.4 27.3M304.1 189.1l-.5 .3M304.1 189.1l47.4 27.4M304.1 184.3l-.5 .2M305.1 182.9v6.2M305.1 189.1l46.4 26.8M305.8 188.7l-.7 .4M305.8 188.7l45.7 26.4M305.8 182.5l-.7 .4M305.8 182.5v6.2"/>
<path d="M309.2 185.8l.2-.1a1.51 1.51 0 0 1 .5 1.6 1.51 1.51 0 0 1-1.3 1.1l-1.4 .3h-1.3M310 186.8a2.5 2.5 0 0 1-2.9 2.6M311 186.3v2.8a2.81 2.81 0 0 0 4 1.2l.6-.4 .5-.7v-2.9M311.2 185.7a3.4 3.4 0 0 1 4.8 .2 1.41 1.41 0 0 1-1.4 1.7 2.99 2.99 0 0 1-3.6-1.2zM312 192.2l1.2-.7 35.9 20.7M312.3 186a1.5 1.5 0 0 1 2.5 .4 1.61 1.61 0 0 1-2.6-.1zM316.6 184.1l4.8 2.8-3.8 2.2-1.5-.9M316.6 184.1l-1.6 1M316.6 184.1v1.4M316.6 185.5l3.6 2.1M316.6 185.5l-.6 .4M317.8 181.5l-8 4.6"/>
<path d="M317.8 180.8v.7M318.1 191.1a.72 .72 0 0 1 1.2 .3 .75 .75 0 0 1-1.3-.2zM318.4 180.4l-.6 .4M330 181.2l2.4 1.4v-1.4M332.4 181.2l5.7 3.3-1.5 .9a1.16 1.16 0 0 0-.8 1.3 1.16 1.16 0 0 0 1.1 1 4 4 0 0 0 3.3-.2M332.4 181.2l.8-.4 17.4 10M335.8 186.5v2.7a2.81 2.81 0 0 0 4 1.2l.4-.1M337.2 186.2a1.5 1.5 0 0 1 2.5 .4 1.61 1.61 0 0 1-2.7-.1zM340.2 187.5v2.8M341.7 189.4l27.1 15.6M341.7 189.4l-1.5 .9M341.7 186.6v2.8"/>
<path d="M341.7 186.6l8.1 4.7M341.7 186.6l-1.5 .9M345.4 197.8l-1.4 1-1 1.2 2 .4M345.4 199.2l-1.4 1M345.4 197.8l.9 .5M345.4 197.8v1.4M345.4 199.2l.3 .1M346.3 198.3v.5M349 197.2l-2.7 1.1M349 197.2l.1 .1M349 197.2v.2M349.8 192.7l10.5 6v-1.4"/>
<path d="M349.8 191.3v1.4M350.6 190.8v1.4l-.8 .5M350.6 190.8l-.8 .5M353.6 197.4a8.5 8.5 0 0 0-7.3 2.7l-.4 .9v.9l6.5 3.7a8.5 8.5 0 0 0 7.4-2.7l.4-.9v-.9M353.6 198.6a8.5 8.5 0 0 0-7.3 2.7l-.3 .6M353.6 197.4l6.6 3.7M353.6 197.4v1.2M353.6 198.6l6.5 3.7M354.7 196.9a10.4 10.4 0 0 0-9.3 2.8l-.5 1.4 .1 1.4M360.3 197.3l8.5 4.9M360.3 197.3l.8-.4 7.9 4.5M373 199.8l.7-.4 1.5 .8 1.2-.7 7.6 4.3a.66 .66 0 0 1 .4 .6 .66 .66 0 0 1-.4 .7"/>
<path d="M373 199.8l2.2 1.3M373 199.8v1.1M375 199.5l.7 .4M375 199.5l.6-.4 .7 .4M375 199.5v.6M73.7 216.3v3.2M74.8 214.5h8.5v6.8h-8.5zM74.8 216.3h-1.9v3.2h1.9M83.3 216.3h1.9v3.2h-1.9M84.3 216.3v3.2M120.8 208.4v3.2M121.9 206.6h8.5v6.8h-8.5z"/>
<path d="M121.9 208.4h-1.9v3.2h1.9M128.1 219.7l.7-.7h11.6a9 9 0 0 1 0 13.8h-11.6a9 9 0 0 1-.7-13.1zM130.4 208.4h1.9v3.2h-1.9M131.4 208.4v3.2M337.3 203.8l.5 .3M337.8 204.1v-.6l-1.8 1.1M338.8 202.1l4.8 2.8-3.6 2.1M338.8 202.1l-3.6 2.1M338.8 202.1v1.4M338.8 203.5l3.6 2.1M338.8 203.5l-1 .6M344.8 201.5l.2 1.6"/>
<path d="M345 203.1l6.4 3.7M345 202.5l6.4 3.6M345 202.5v.6M349.1 212.2v1.2l-.2 .2M349.1 212.2l-1.2 .8M351.4 206.1v.7M351.5 212.2l1.8 1.7M351.5 212.2l.5-.3 1.4 .8M351.5 217l1.8 2.6M351.5 212.2v4.8M352.9 210.5v1.9M353 210.5l1.7 1-1.3 .7"/>
<path d="M353 210.5l.7-.4 3 1.7M353 210.5v2M353.3 213.9l7.3 4.2M353.3 213.9v5.7M353.4 212.2v.8l.6 .6M353.4 212.2l.6 .6M354 213.6l7.2 4.2M354 212.8l7.2 4.1M354 212.8v.8M355.6 209.7a1.39 1.39 0 0 0-1.5 .7M355.6 209.6v1.6M355.8 209a2.41 2.41 0 0 0-2.9 1.6l.1 .3"/>
<path d="M355.8 209a3.4 3.4 0 0 1 4.8 .2 1.41 1.41 0 0 1-1.4 1.7 2.99 2.99 0 0 1-3.6-1.2zM356.7 211.8l-1.7 1 7 4 .9-.1 4.7-2.8 .5 .3M356.7 211.8v2M356.7 212.9v.9M357.1 209.4a1.31 1.31 0 0 1 2.1 .2 1.2 1.2 0 0 1-1.1 .7 1.2 1.2 0 0 1-1-.8zM360.2 201.1v.8M360.6 218.1a3.7 3.7 0 0 0 3.4 0M360.6 218.1v7.6M360.7 215.5l.1-.1 .3 .2 .4 .9M360.7 209.6v6.5M360.7 203.9l2.4 .5-1 1.2-1.5 1-.8-.5-2.7 1.1-.6-.7a13.8 13.8 0 0 1-5.1 .3M360.7 204.4a7.1 7.1 0 0 1-3.8 2.5"/>
<path d="M360.7 203.9v.5M360.7 204.4l1.3 .3 .1 .9M361.1 200.5a3.7 3.7 0 0 1-2.3 4.4 12.6 12.6 0 0 1-7.4 1.2M361.2 217.8a2.38 2.38 0 0 0 2.2 0M361.2 216.9a2.38 2.38 0 0 0 2.2 0M361.2 216.9v.9M361.2 201.5v1.4l-.5 1M361.5 216.5v.1M363.4 216.9v.9M364 218.1v7.6M367.9 208.9v.6M368.1 214.2v.8l-4.7 2.8"/>
<path d="M368.1 214.2l-4.7 2.7M368.8 202v7M368.8 207.6l-.9 1 .1 .8M369 201.4a3.4 3.4 0 0 1 4.7 .2 1.41 1.41 0 0 1-1.3 1.7 2.99 2.99 0 0 1-3.6-1.2zM369.3 211.2l-8 4.6M369.3 210.5v.7M369.6 214.9v2.6a.36 .36 0 0 0 .1 .4 .36 .36 0 0 0 .5-.1M369.6 214.9l-5.6 3.2M369.7 217.5l-.1 .1M369.7 217.5l.5 .3M369.9 209.2l-.7-.4-8.5 4.9M369.9 210.2l-.6 .3"/>
<path d="M369.9 209.2l-9.2 5.3M369.9 209.2v1M370.3 201.7a1.32 1.32 0 0 1 2.1 .3 1.2 1.2 0 0 1-1.1 .6 1.2 1.2 0 0 1-1.1-.7zM371.5 213.2l-.6-.3-2.8 1.6M371.5 213.2l-2.4 1.4 .5 .3M373.8 202v6.9a2.88 2.88 0 0 1-3.9 1.3M373.8 207.9l.2-.1a1.51 1.51 0 0 1 .6 1.6 1.51 1.51 0 0 1-1.3 1.1 5.5 5.5 0 0 1-4 0M373.8 202.4l.6 .3M373.8 211v1.4M373.9 210.9a5.3 5.3 0 0 1-4.6 .3M374.4 202.7v5.5M374.4 202.7l-.6 .3"/>
<path d="M374.5 208.3l.7 .4M374.7 208.9l-.1 1.1M375.2 201.1v7.6M375.5 210.4l-.4 .5 .2 .6M375.5 211.4l-4 2.3M375.5 211.4l.6 .3M375.5 210.2l.6 .4M375.5 210.2v1.2M376.1 211.7l-4.6 2.7v-1.2M376.1 210.6v1.1M376.6 209.6a2.37 2.37 0 0 0-2.7 1.6l.6 .8M376.8 207.8l-1.6 .9"/>
<path d="M376.8 207.8l1.4 .9M376.8 200.2l6.7 3.9M376.8 200.2l-1.6 .9M376.8 200.2v7.6M377.9 212.8l-8.2 4.7M377.9 212.8l.5 .2M378.4 213l-8.2 4.8M378.5 211.7l-.1 .6-.5 .5M378.5 209.2l-2.4 1.4M378.5 209.2v2.5M378.5 209.2l.5 .2M378.5 211.7l.5 .3"/>
<path d="M378.8 208.3l.5 .3M378.8 208.3l-3.3 1.9M378.8 207.5l.5 .3M378.8 207.5v.8M379 212l-.2 .6-.4 .4M379 209.4v2.6M379.3 207.8v.8M383.5 204.1a.36 .36 0 0 1 .3 .3 .36 .36 0 0 1-.3 .4M383.5 204.8l-4.7 2.7M383.5 204.1v.7M384 205.9l-4.7 2.7M384 205.1l-4.7 2.7"/>
<path d="M384 205.1v.8M384.4 204.2a1.08 1.08 0 0 1 .9 .9 1.08 1.08 0 0 1-.7 1.1M384.4 204.4v1l-.4 .5M384.4 214.1l-20.6 11.9M384.6 213.8l-.2 .3M384.6 206.2v7.6M384.6 213.8l-20.6 11.9M384.6 206.2l-5.6 3.2M385.3 212.9l-.2 .7-.7 .5M385.3 212.9l-.2 .5-.5 .4M385.3 205.3v7.6M57.2 239.3l-.1 .9"/>
<path d="M123.7 221a12 12 0 0 1 13.4-6.8 12 12 0 0 1 9.4 11.7h1.5a13.4 13.4 0 0 1-1.1 5.4l-2.9-1.3a10.3 10.3 0 0 0 .2-7.6l1.6-.6M123.7 221l-1.4-.6a13.4 13.4 0 0 0-1.2 5.5h1.5a12 12 0 0 0 9.5 11.7 12 12 0 0 0 13.4-6.9M123.7 221l1.5 .7a10.3 10.3 0 0 0-.3 7.7l-1.5 .6M176 239.3l.1 .9M360.6 225.7l.1 .2a2.89 2.89 0 0 0 3.1 .1M360.6 225.7a3.7 3.7 0 0 0 3.4 0M364 225.7l-.2 .3M57.1 240.2a190.5 190.5 0 0 0 119 0"/>
<circle cx="63.7" cy="46.9" r="1.44"/>
<circle cx="71.1" cy="51.7" r="1.36"/>
<circle cx="71.1" cy="51.7" r="3.2"/>
<circle cx="101.8" cy="49.6" r="1.65"/>
<circle cx="162.1" cy="51.7" r="1.36"/>
<circle cx="162.1" cy="51.7" r="3.2"/>
<circle cx="169.5" cy="46.5" r="1.44"/>
<circle cx="172.2" cy="52.7" r="1.65"/>
<circle cx="172.2" cy="52.7" r="3.2"/>
<circle cx="270.5" cy="57.4" r="21.9"/>
<circle cx="370.3" cy="57.6" r="24.9"/>
<circle cx="63.7" cy="79.7" r="1.44"/>
<circle cx="71.1" cy="75" r="1.36"/>
<circle cx="71.1" cy="75" r="3.2"/>
<circle cx="79.6" cy="71.3" r="1.65"/>
<circle cx="79.6" cy="71.3" r="3.2"/>
<circle cx="87.5" cy="70.2" r=".85"/>
<circle cx="153.6" cy="71.3" r="1.65"/>
<circle cx="153.6" cy="71.3" r="3.2"/>
<circle cx="162.1" cy="75" r="1.36"/>
<circle cx="162.1" cy="75" r="3.2"/>
<circle cx="169.5" cy="79.7" r="1.44"/>
<circle cx="172.2" cy="73.9" r="1.65"/>
<circle cx="172.2" cy="73.9" r="3.2"/>
<circle cx="63.7" cy="202.6" r="3.6"/>
<circle cx="63.7" cy="202.6" r="1.44"/>
<circle cx="71.1" cy="207.4" r="1.36"/>
<circle cx="71.1" cy="207.4" r="2.65"/>
<circle cx="87.5" cy="212.1" r=".85"/>
<circle cx="162.1" cy="207.4" r="1.36"/>
<circle cx="162.1" cy="207.4" r="2.65"/>
<circle cx="169.5" cy="202.6" r="3.6"/>
<circle cx="169.5" cy="202.6" r="1.44"/>
<circle cx="63.7" cy="235.4" r="3.6"/>
<circle cx="63.7" cy="235.4" r="1.44"/>
<circle cx="71.1" cy="230.6" r="1.36"/>
<circle cx="71.1" cy="230.6" r="2.65"/>
<circle cx="162.1" cy="230.6" r="1.36"/>
<circle cx="162.1" cy="230.6" r="2.65"/>
<circle cx="169.5" cy="235.9" r="1.44"/>
<circle cx="169.5" cy="235.9" r="3.6"/>
</g>
<text font-size="5.4" x="416.5" y="249.1">A</text>
<g font-size="3.9" fill="#808080">
<text x="113.2" y="21.1">3</text>
<text x="118.5" y="21.1">&quot;</text>
<text x="182.1" y="22.5">.300</text>
<text x="368.8" y="23.2">.240</text>
<text x="188.4" y="28">.129</text>
<text x="269.2" y="26.1">.140</text>
<text x="44" y="31.3">.090</text>
<text x="238.7" y="32.9">.110</text>
<text x="194.4" y="36.2">.300</text>
<text x="185.7" y="57.7">.650</text>
<text x="221.6" y="59.7">.080</text>
<text x="406.6" y="58.1">.155</text>
<text x="15.3" y="65.1">2.900</text>
<text x="30.5" y="65.1">2&quot;</text>
<text x="37.3" y="65.1">1.820</text>
<text x="199.4" y="65.1">1&quot;</text>
<text x="327.8" y="61">.105</text>
<text x="232.2" y="67.9">.090</text>
<text x="302.2" y="67.1">14°</text>
<text x="195.8" y="92.7">2X</text>
<text x="206.9" y="92.7">.156</text>
<text x="220.7" y="92.7">.210</text>
<text x="57.3" y="99.9">.510</text>
<text x="185.7" y="100.3">.235</text>
<text x="117.2" y="105.4">.156</text>
<text x="131" y="105.4">.240</text>
<text x="59.3" y="109.9">.680</text>
<text x="236.8" y="110.4">.790</text>
<text x="236.8" y="118">.390</text>
<text x="115.4" y="120.4">5.900</text>
<text x="201.6" y="125.9">.150</text>
<text x="210.9" y="120.7">.235</text>
<text x="350.9" y="124">4.120</text>
<text x="118.6" y="128.2">4&quot;</text>
<text x="285.1" y="128.2">R.100</text>
<text x="35.9" y="138.7">.350</text>
<text x="193.6" y="141">.590</text>
<text x="94.3" y="154">.060</text>
<text x="289.7" y="154.7">R.040</text>
<text x="30.1" y="156.6">R.040</text>
<text x="114.9" y="159.7">5&quot;</text>
<text x="260.1" y="156.2">R.050</text>
<text x="111.7" y="165.8">4.300</text>
<text x="235.8" y="167.4">2.900</text>
<text x="93.9" y="173.8">1.775</text>
<text x="100.1" y="179.6">1</text>
<text x="105.4" y="179.6">&quot;</text>
<text x="122" y="179.8">.850</text>
<text x="25.1" y="219.3">.320</text>
<text x="35.7" y="217.4">.050</text>
<text x="204.2" y="220.8">1.100</text>
<text x="219.9" y="220.8">1.572</text>
<text x="188.9" y="223.8">.325</text>
<text x="75.2" y="255">.400</text>
<text x="109.2" y="257.7">R.425</text>
<text x="181.1" y="254.5">.129 THRU ALL</text>
<text x="150.8" y="260.2">R.565</text>
<text x="191.8" y="259.9">&quot;</text>
<text x="199.3" y="259.9">.100</text>
</g>
<g font-size="3.9">
<text x="60.6" y="24.5">B</text>
<text x="261.3" y="87.5">DETAIL A</text>
<text x="259.7" y="91.4">SCALE 4 : 1</text>
<text x="362" y="92.7">DETAIL B</text>
<text x="360.1" y="96.6">SCALE 4 : 1</text>
<text x="89.7" y="102.5">A</text>
</g>
<g font-size="3.5">
<text x="394.1" y="225.3">Benoit Frigon</text>
<text x="394.1" y="228.8">www.frigon.info</text>
<text x="419.3" y="259.7">B</text>
</g>
<g font-size="3.2" fill="#808080">
<text x="116.1" y="19">1</text>
<text x="116.1" y="22.3">2</text>
<text x="103" y="177.6">3</text>
<text x="103" y="180.8">8</text>
<text x="189.3" y="257.8">1</text>
<text x="189.3" y="261.1">4</text>
</g>
<g font-size="3.2">
<text x="316.7" y="238.4">ALARM CLOCK V3</text>
<text x="254.3" y="240.1">MATERIAL VOLUME : 2.31 in³</text>
<text x="316.7" y="250.8">DIMENSIONS</text>
<text x="316.7" y="247.3">ENCLOSURE - LOWER SECTION</text>
<text x="316.7" y="259.7">CLKV3-ML-05</text>
<text x="353.3" y="259.7">CLKV3-DWG-10</text>
<text x="387.6" y="259.7">INCHES</text>
<text x="317" y="268.2">NYLON</text>
</g>
<g font-size="2.8">
<text x="31" y="8.5">1</text>
<text x="85.1" y="8.5">2</text>
<text x="137.3" y="8.5">3</text>
<text x="189.7" y="8.5">4</text>
<text x="242.1" y="8.5">5</text>
<text x="294.4" y="8.5">6</text>
<text x="347.6" y="8.5">7</text>
<text x="400.3" y="8.5">8</text>
<text x="423.8" y="27.2">A</text>
<text x="6.7" y="71.8">B</text>
<text x="423.8" y="72.8">B</text>
<text x="6.4" y="118.6">C</text>
<text x="423.5" y="118.9">C</text>
<text x="6.5" y="162.1">D</text>
<text x="423.4" y="163">D</text>
<text x="6.7" y="207.9">E</text>
<text x="423.7" y="204.9">E</text>
<text x="313.1" y="234.6">PROJECT</text>
<text x="313.3" y="243.2">TITLE</text>
<text x="414.5" y="243.6">REV</text>
<text x="6.7" y="253.8">F</text>
<text x="313.7" y="255.3">PART #</text>
<text x="351" y="255.3">DOCUMENT #</text>
<text x="386.8" y="255.3">UNITS</text>
<text x="416.7" y="255.3">SIZE</text>
<text x="11.4" y="268.4">FILE : clkv3-dwg-10_enclosure-lower-section</text>
<text x="313.7" y="264.6">MATERIAL</text>
<text x="372.6" y="264.5">FINISH</text>
<text x="375.5" y="267.9">BLACK</text>
<text x="32.7" y="273.3">1</text>
<text x="85.7" y="273.3">2</text>
<text x="137.6" y="273.3">3</text>
<text x="189.6" y="273.3">4</text>
<text x="243.2" y="273.2">5</text>
<text x="313.7" y="273.3">DATE</text>
<text x="324.5" y="273.3">12/13/2018</text>
<text x="344.1" y="273.1">APVD BY :</text>
<text x="383" y="273.1">SCALE</text>
<text x="393.8" y="273.1">5:6</text>
<text x="404.9" y="273.1">SHEET 1 OF 1</text>
</g>
<text font-size="2.7" x="251.7" y="235.2">NOTES :</text>
<text font-size="2.5" x="6.4" y="27">A</text>
</svg>
